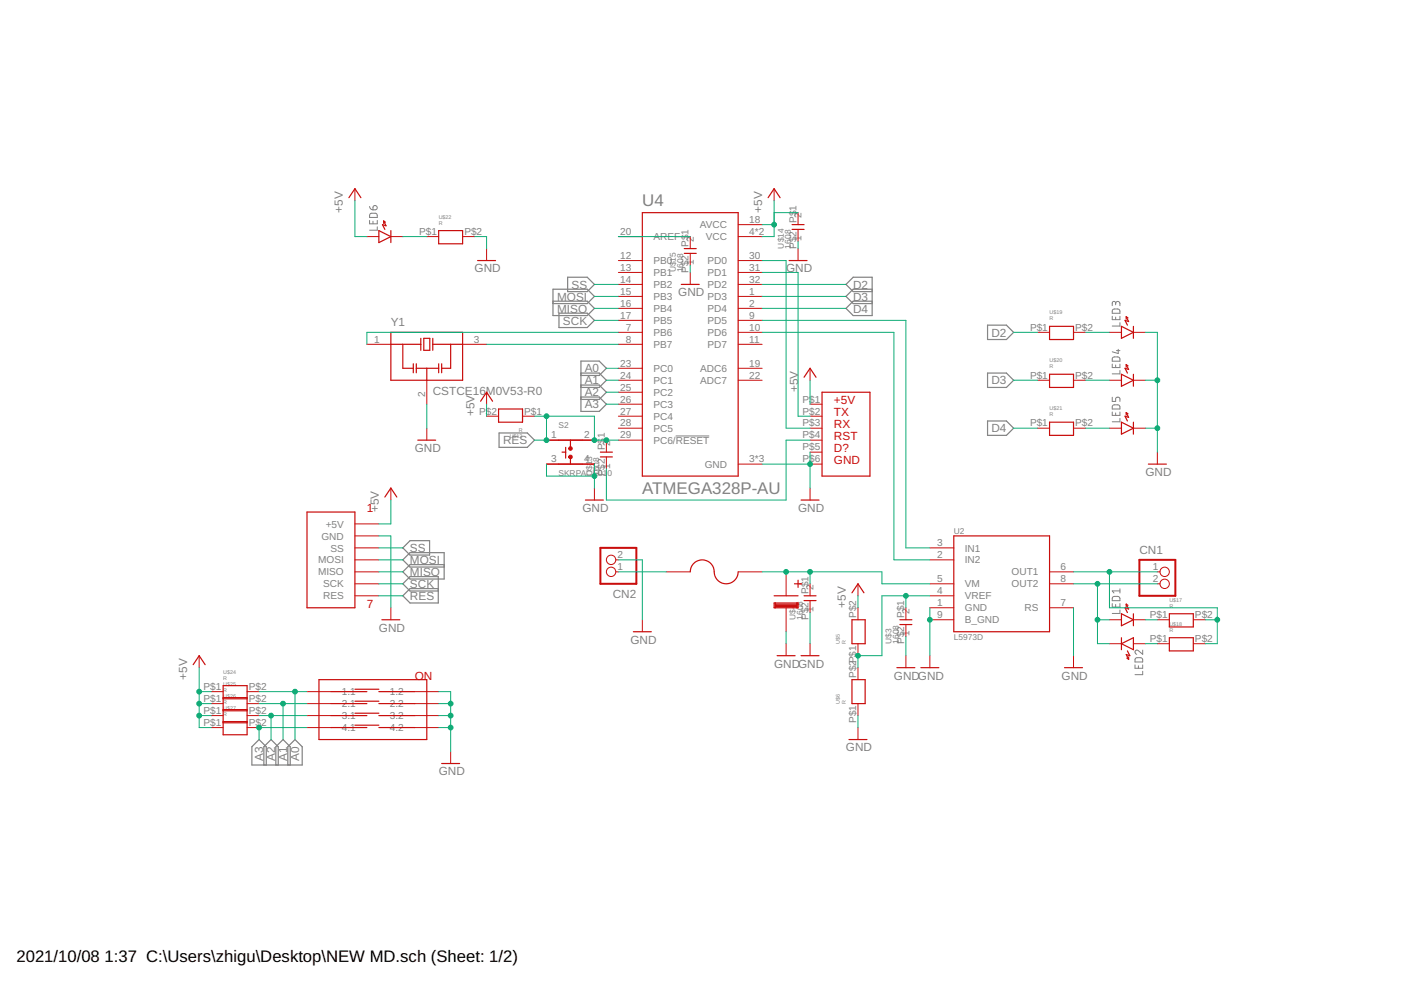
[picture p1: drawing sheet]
<svg xmlns="http://www.w3.org/2000/svg" width="297mm" height="210mm" viewBox="0 0 297 210" stroke-linecap="round" stroke-linejoin="round" font-family="sans-serif">
<g fill="none" stroke="#808080" stroke-width=".21">
<path d="M78.4 43.8l.1 .4 .6 .3M78.4 46.7v.8h1.6v-.8M78.5 45.3l1.2-.1 .2 .3 .1 .6h-1.6zM79.1 46.9v.6M79.2 43.7a.47 .47 0 0 1 .7 .1 .47 .47 0 0 1-.4 .7h-.4zM80 48.1v.7h-1.6M235.8 67.1v.7h1.6v-.7M235.8 77.2v.7h1.6v-.7M235.9 65.6h1.3l.2 .2v.6h-1.6zM235.9 75.8l1.3-.1 .2 .2v.7h-1.6zM236.5 64.3a.46 .46 0 0 1 .5-.4 .46 .46 0 0 1 .4 .4v.5M236.5 64.6v-.3a.36 .36 0 0 0-.3-.4 .36 .36 0 0 0-.4 .4v.5"/>
<path d="M236.5 67.2v.6M236.5 77.4v.5M236.7 74.3h.7M237.1 74.1v.9l-1.3-.4M237.4 68.4v.7h-1.6M237.4 78.5v.8h-1.6M143.3 92.4h7.1M235.8 84.2v.9h.7v-.5a.46 .46 0 0 1 .5-.4 .46 .46 0 0 1 .4 .4v.5M235.8 87.4v.7h1.6v-.7M235.9 86l1.3-.1 .2 .2v.6h-1.6zM236.5 87.5v.6M237.4 88.7v.7h-1.6"/>
<path d="M235.8 128v.7h1.6v-.7M235.9 126.6l1.3-.1 .2 .2v.7h-1.6zM236.5 128.2v.5M237.4 129.3v.8h-1.6M237.4 124.8v.9M237.4 125.3h-1.6l.4 .4M240.8 139.6l1.2-.1 .2 .2 .1 .7h-1.7zM242.3 137.8v.9l-.9-.7a.44 .44 0 0 0-.7 .1 .44 .44 0 0 0 .3 .6M240.6 141v.7h1.7v-.7M241.4 141.2v.5M242.3 142.3v.7h-1.7"/>
</g>
<g fill="none" stroke="#808080" stroke-width=".25">
<path d="M120.4 58.8h4.1l1.5 1.5-1.5 1.5h-4.1zM117.2 63.9h7.3l1.5 1.5-1.5 1.5h-7.3v-5.6h7.3l1.5 1.5-1.5 1.6h-7.3M118.5 66.4h6l1.5 1.5-1.5 1.5h-6zM123.2 79.1h3.8l1.6 1.5-1.6 1.5h-3.8M123.2 79.6h3.8l1.6-1.5-1.6-1.5h-3.8v10.6h3.8l1.6-1.5-1.6-1.5h-3.8M184.9 61.8h-4l-1.5-1.5 1.5-1.5h4v8.1h-4l-1.5-1.5 1.5-1.5h4M184.9 61.3h-4l-1.5 1.5 1.5 1.6h4M209.4 68.9h4l1.5 1.6-1.5 1.5h-4zM209.4 79.1h4l1.5 1.5-1.5 1.5h-4zM105.8 91.8h6l1.5 1.5-1.5 1.5h-6zM123.2 81.6h3.8l1.6 1.6-1.6 1.5h-3.8M209.4 89.3h4l1.5 1.5-1.5 1.5h-4z"/>
<path d="M85.4 116.2l1.5-1.6h4.2v3.1h-4.2zM94.2 119.7h-7.3l-1.5 1.5 1.5 1.6h7.3v-5.6h-7.3l-1.5 1.5 1.5 1.5h7.3M92.9 124.8h-6l-1.5 1.5 1.5 1.5h6v-5.5h-6l-1.5 1.5 1.5 1.5h6M55.9 162.2v-3.9l1.6-1.5 1.5 1.5v3.9M56.5 162.2v-3.9l-1.6-1.5-1.5 1.5v3.9h10.7v-3.9l-1.6-1.5-1.5 1.5v3.9M58.5 162.2v-3.9l1.5-1.5 1.5 1.5v3.9"/>
</g>
<g fill="none" stroke="#c90d0c" stroke-width=".25">
<path d="M74 41.9l1.2-1.9 1.3 1.9M80.3 48.9l2.6 1.3-2.6 1.2zM81.3 46.9l.6 1-.8-.3 .5 1M81.3 46.9v.5M81.3 46.9l.4 .2M82.9 48.9v2.5M93 48.9h5.1v2.8h-5.1zM101.3 55.2h3.8M136.2 45.1h20.3v55.8h-20.3zM145.1 53.7h2.5M145.1 52.7h2.5M162.9 41.9l1.2-1.9 1.3 1.9"/>
<path d="M167.3 55.2h3.8M167.9 48.6h2.6M167.9 47.6h2.6M82.9 70.5h15.2v10.1h-15.2zM82.9 73h6.3M85.4 73v5.1h2.2M87.6 77.1v1.9M88.3 77.1v1.9M88.3 78.1h4.7M89.2 71.7v2.6M89.9 71.7h1.2v2.6h-1.2zM90.5 78.1v2.5"/>
<path d="M91.8 71.7v2.6M91.8 73h6.3M93 77.1v1.9M93.6 77.1v1.9M95.5 73v5.1h-1.9M144.4 60.3h3.9M170.5 80l1.2-1.9 1.3 1.9M222.5 69.2h5.1v2.8h-5.1zM222.5 79.4h5.1v2.7h-5.1zM237.8 69.2l2.5 1.3-2.5 1.2zM237.8 79.4l2.5 1.2-2.5 1.3zM238.8 67.2v.5"/>
<path d="M238.8 77.3v.5M238.8 67.2l.5 1-.8-.3 .5 1M238.8 67.2l.4 .2M238.8 77.3l.5 1-.8-.2 .5 1M238.8 77.3l.4 .3M240.3 69.2v2.5M240.3 79.4v2.5M88.6 93.3h3.8M101.9 85.1l1.3-1.9 1.2 1.9M105.7 86.7h5.1v2.8h-5.1zM115.9 93.3h10.1M115.9 98.4h10.1"/>
<path d="M119.2 95.9h.7M119.9 94.8v2.3M120.9 93.3v1.8M120.9 96.9v1.5M127.3 96.9h2.5M127.3 95.9h2.5M174.3 83.2h10.1v17.7h-10.1zM222.5 89.5h5.1v2.8h-5.1zM237.8 89.5l2.5 1.3-2.5 1.3zM238.8 87.5v.5M238.8 87.5l.5 1-.8-.3 .5 1.1M238.8 87.5l.4 .2"/>
<path d="M240.3 89.5v2.6M243.5 98.4h3.8M65.1 108.6h10.1v20.3h-10.1zM81.6 105.4l1.3-1.9 1.2 1.9M124.1 106h3.8M169.8 106h3.9M202.2 113.6h20.3v20.3h-20.3zM81 131.4h3.8M134.3 133.9h3.8M146.3 121.2a2.58 2.58 0 0 1 2.8-2.5 2.58 2.58 0 0 1 2.4 3 2.54 2.54 0 0 0 2.7 2.1 2.54 2.54 0 0 0 2.3-2.6M164.1 126.3h5.1M164.1 127.8h5.1v1.1h-5.1z"/>
<path d="M164.4 128.1h4.8M164.4 127.8v1.1M164.4 128.6h4.6M164.4 128.4h4.6M164.6 128.4v.2M164.8 139h3.8M168.4 123.8h1.6M169 127.8v1.1M169.2 123v1.5M169.8 139h3.9M170.5 126.3h2.5M170.5 127.3h2.5"/>
<path d="M180.6 131.4h2.8v5.1h-2.8zM180.6 125.7l1.3-1.9 1.3 1.9M190.8 132.4h2.5M190.8 131.4h2.5M237.8 130.1l2.5 1.3-2.5 1.3zM237.8 135.2v2.6M237.8 136.5l2.5-1.3v2.6zM238.8 128.1l.5 1-.8-.2 .5 1M238.8 128.1v.5M238.8 128.1l.4 .3M238.9 139.5l.4 .3M239 138l.5 1-.7-.2 .5 1"/>
<path d="M239.3 139.3v.5M240.3 130.1v2.6M247.9 130.1h5.1v2.8h-5.1zM247.9 135.2h5.1v2.8h-5.1zM41 140.9l1.2-1.9 1.3 1.9M47.3 145.4h5.1v10.4h-5.1zM47.3 148.2h5.1M47.3 150.7h5.1M47.3 147.9h5.1M47.3 153.2h5.1M47.3 150.5h5.1M47.3 153h5.1"/>
<path d="M67.6 144.1h22.9v12.7h-22.9zM70.2 149.2h7.6M70.2 151.7h7.6M70.2 146.6h7.6M70.2 154.3h7.6M75.2 146.1h5.1M75.2 148.7h5.1M75.2 151.2h5.1M75.2 153.8h5.1M80.3 149.2h7.6M80.3 151.7h7.6M80.3 146.6h7.6"/>
<path d="M80.3 154.3h7.6M180 156.8h3.8M180.6 144.1h2.8v5.1h-2.8zM190.2 141.6h3.8M195.2 141.6h3.9M225.7 141.6h3.8M93.6 161.9h3.9"/>
</g>
<g fill="none" stroke="#c90d0c" stroke-width=".21">
<path d="M75.2 40v2.5M77.8 50.2h2.5M82.9 50.2h2.5M90.5 50.2h2.5M98.1 50.2h2.5M103.2 52.7v2.5M131.1 50.2h5.1M131.1 55.2h5.1M131.1 57.8h5.1M146.3 50.2v2.5M146.3 53.7v2.6M146.3 57.8v2.5"/>
<path d="M156.5 50.2h5.1M156.5 55.2h5.1M156.5 57.8h5.1M156.5 47.6h5.1M164.1 40v2.5M169.2 45.1v2.5M169.2 48.6v2.6M169.2 52.7v2.5M77.8 73h5.1M98.1 73h5.1M131.1 60.3h5.1M131.1 62.8h5.1"/>
<path d="M131.1 65.4h5.1M131.1 67.9h5.1M131.1 70.5h5.1M131.1 73h5.1M131.1 78.1h5.1M156.5 60.3h5.1M156.5 62.8h5.1M156.5 65.4h5.1M156.5 67.9h5.1M156.5 70.5h5.1M156.5 73h5.1M156.5 78.1h5.1"/>
<path d="M171.7 78.1v2.5M220 70.5h2.5M227.6 70.5h2.5M235.2 70.5h2.6M240.3 70.5h2.5M90.5 80.6v5.1M90.5 90.8v2.5M103.2 88.2h2.5M103.2 83.2v2.5M110.8 88.2h2.5M115.9 98.4h2.5M115.9 93.3h2.5"/>
<path d="M123.5 98.4h2.5M123.5 93.3h2.5M128.6 93.3v2.6M128.6 96.9v2.5M131.1 80.6h5.1M131.1 83.2h5.1M131.1 85.7h5.1M131.1 88.2h5.1M131.1 90.8h5.1M131.1 93.3h5.1M156.5 98.4h5.1M156.5 80.6h5.1"/>
<path d="M171.7 98.4h2.6M171.7 85.7h2.6M171.7 88.2h2.6M171.7 90.8h2.6M171.7 93.3h2.6M171.7 95.9h2.6M220 80.6h2.5M220 90.8h2.5M227.6 80.6h2.5M227.6 90.8h2.5M235.2 80.6h2.6M235.2 90.8h2.6"/>
<path d="M240.3 80.6h2.5M240.3 90.8h2.5M245.4 95.9v2.5M75.2 118.7h5.1M75.2 116.2h5.1M75.2 111.1h5.1M75.2 113.6h5.1M82.9 103.5v2.5M126 103.5v2.5M130.6 118.7h.5M171.7 103.5v2.5M197.1 118.7h5.1"/>
<path d="M197.1 116.2h5.1M42.2 139v2.6M75.2 121.2h5.1M75.2 126.3h5.1M75.2 123.8h5.1M82.9 128.9v2.5M130.6 121.2h.5M136.2 131.4v2.5M141.3 121.2h5M156.5 121.2h5.1M166.7 121.2v5.1M166.7 128.9v5"/>
<path d="M166.7 136.5v2.5M171.7 123.8v2.5M171.7 127.3v2.6M171.7 136.5v2.5M181.9 123.8v2.5M181.9 128.9v2.5M181.9 136.5v2.5M192.1 128.9v2.5M192.1 132.4v2.6M192.1 139v2.6M197.1 128.9h5.1M197.1 126.3h5.1"/>
<path d="M197.1 123.8h5.1M197.1 131.4h5.1M197.1 139v2.6M222.5 121.2h5.1M222.5 128.9h5.1M222.5 123.8h5.1M227.6 139v2.6M235.2 131.4h2.6M235.2 136.5h2.6M240.3 131.4h2.5M240.3 136.5h2.5M245.4 121.2h.6"/>
<path d="M245.4 123.8h.6M245.4 131.4h2.5M245.4 136.5h2.5M253 131.4h2.5M253 136.5h2.5M44.8 146.6h2.5M44.8 149.2h2.5M44.8 151.7h2.5M44.8 154.3h2.5M52.4 146.6h2.5M52.4 149.2h2.5M52.4 151.7h2.5"/>
<path d="M52.4 154.3h2.5M65.1 146.6h5.1M65.1 149.2h5.1M65.1 151.7h5.1M65.1 154.3h5.1M87.9 146.6h5.1M87.9 149.2h5.1M87.9 151.7h5.1M87.9 154.3h5.1M95.5 159.3v2.6M181.9 141.6v2.5M181.9 149.2v2.5"/>
<path d="M181.9 154.3v2.5"/>
<circle cx="129.6" cy="118.7" r=".99"/>
<circle cx="129.6" cy="121.2" r=".99"/>
<circle cx="246.9" cy="121.2" r=".99"/>
<circle cx="246.9" cy="123.8" r=".99"/>
</g>
<g fill="#c90d0c" stroke="#c90d0c" stroke-width=".21">
<path d="M120.8 96.5a.39 .39 0 0 1 .5 .2 .39 .39 0 0 1-.3 .6 .39 .39 0 0 1-.4-.4l.3-.1 .2 .1h-.5z" fill-rule="evenodd"/>
<path d="M120.8 94.8a.39 .39 0 0 1 .5 .2 .39 .39 0 0 1-.3 .5 .39 .39 0 0 1-.4-.4l.3-.1 .2 .2-.5-.1z" fill-rule="evenodd"/>
</g>
<path d="M127.3 116.2h7.6v7.6h-7.6zM241.6 118.7h7.6v7.6h-7.6z" fill="none" stroke="#c90d0c" stroke-width=".42"/>
<g fill="none" stroke="#0dab76" stroke-width=".21">
<path d="M75.2 42.5v7.7h2.6M85.4 50.2h5.1M100.6 50.2h2.6v2.5M131.1 50.2h15.2M146.3 56.3v1.5M161.6 55.2h5.1v35.6h5M161.6 57.8h7.6v30.4h2.5M161.6 47.6h2.5M164.1 42.5v7.7h-2.5M164.1 45.1h5.1M169.2 51.2v1.5M103.2 73h27.9"/>
<path d="M126 67.9h5.1M126 60.3h5.1M126 62.8h5.1M126 65.4h5.1M128.6 78.1h2.5M131.1 70.5h-53.3v2.5M161.6 67.9h30.5v48.3h5M161.6 70.5h27.9v48.2h7.6M161.6 60.3h17.8M161.6 62.8h17.8M161.6 65.4h17.8M214.9 70.5h5.1"/>
<path d="M230.1 70.5h5.1M242.8 70.5h2.6v25.4M90.5 85.7v5.1M103.2 85.7v2.5M113.3 88.2h12.7v5.1h5.1M115.9 88.2v5.1h-2.6M115.9 98.4v2.5h10.1M126 98.4v5.1M128.6 80.6h2.5M128.6 83.2h2.5M128.6 85.7h2.5M161.6 98.4h10.1"/>
<path d="M171.7 80.6v5.1M171.7 95.9v7.6M171.7 93.3h-5v12.7h-38.1v-6.6M214.9 90.8h5.1M214.9 80.6h5.1M230.1 90.8h5.1M230.1 80.6h5.1M242.8 90.8h2.6M242.8 80.6h2.6M80.3 118.7h5.1M80.3 113.6h2.6v15.3M80.3 116.2h5.1"/>
<path d="M82.9 106v5.1h-2.6M131.1 118.7h5.1v12.7M80.3 121.2h5.1M80.3 123.8h5.1M80.3 126.3h5.1M131.1 121.2h10.2M161.6 121.2h25.4v2.6h10.1M166.7 133.9v2.6M171.7 121.2v2.6M171.7 129.9v6.6M181.9 126.3v2.6M192.1 126.3v2.6"/>
<path d="M192.1 135v4M197.1 126.3h-10.1v12.7h-5.1v2.6M197.1 128.9v10.1M227.6 121.2h17.8M227.6 123.8h17.8M227.6 128.9v10.1M232.7 123.8v12.7h2.5M232.7 131.4h2.5M235.2 121.2v7.7h22.9v7.6h-2.6M242.8 136.5h2.6M242.8 131.4h2.6M255.5 131.4h2.6"/>
<path d="M42.2 146.6h2.6M42.2 141.6v12.7h2.6M42.2 151.7h2.6M42.2 149.2h2.6M54.9 146.6h10.2M54.9 151.7h10.2M54.9 149.2h10.2M57.5 151.7v5.1M60 149.2v7.6M62.5 146.6v10.2M65.1 154.3h-10.2v2.5M93 146.6h2.5v12.7"/>
<path d="M93 154.3h2.5M93 151.7h2.5M93 149.2h2.5M181.9 151.7v2.6"/>
</g>
<g fill="#0dab76" stroke="#0dab76" stroke-width=".21">
<circle cx="166.7" cy="121.2" r=".51"/>
<circle cx="171.7" cy="121.2" r=".51"/>
<circle cx="192.1" cy="126.3" r=".51"/>
<circle cx="181.9" cy="139" r=".51"/>
<circle cx="171.7" cy="98.4" r=".51"/>
<circle cx="126" cy="100.9" r=".51"/>
<circle cx="197.1" cy="131.4" r=".51"/>
<circle cx="245.4" cy="90.8" r=".51"/>
<circle cx="245.4" cy="80.6" r=".51"/>
<circle cx="95.5" cy="154.3" r=".51"/>
<circle cx="95.5" cy="151.7" r=".51"/>
<circle cx="95.5" cy="149.2" r=".51"/>
<circle cx="164.1" cy="47.6" r=".51"/>
<circle cx="42.2" cy="146.6" r=".51"/>
<circle cx="42.2" cy="149.2" r=".51"/>
<circle cx="42.2" cy="151.7" r=".51"/>
<circle cx="232.7" cy="123.8" r=".51"/>
<circle cx="232.7" cy="131.4" r=".51"/>
<circle cx="235.2" cy="121.2" r=".51"/>
<circle cx="258.1" cy="131.4" r=".51"/>
<circle cx="115.9" cy="88.2" r=".51"/>
<circle cx="126" cy="93.3" r=".51"/>
<circle cx="128.6" cy="93.3" r=".51"/>
<circle cx="115.9" cy="93.3" r=".51"/>
<circle cx="62.5" cy="146.6" r=".51"/>
<circle cx="60" cy="149.2" r=".51"/>
<circle cx="57.5" cy="151.7" r=".51"/>
<circle cx="54.9" cy="154.3" r=".51"/>
</g>
<g font-size="3.6" fill="#808080">
<text x="136.2" y="43.8">U4</text>
<text x="136.2" y="104.8">ATMEGA328P-AU</text>
</g>
<g font-size="3.5">
<text x="3.5" y="203.9">2021/10/08</text>
<text x="22.2" y="203.9">1:37 C:\Users\zhigu\Desktop\NEW MD.sch (Sheet: 1/2)</text>
</g>
<g font-size="2.5" fill="#808080">
<text x="72.7" y="45.1" transform="rotate(-90 72.7 45.1)">+5V</text>
<text x="161.6" y="45.1" transform="rotate(-90 161.6 45.1)">+5V</text>
<text x="100.6" y="57.8">GND</text>
<text x="166.7" y="57.8">GND</text>
<text x="118.1" y="63.7">MOSI</text>
<text x="121.2" y="61.2">SS</text>
<text x="143.8" y="62.9">GND</text>
<text x="180.9" y="61.2">D2</text>
<text x="180.9" y="63.7">D3</text>
<text x="82.9" y="69.2">Y1</text>
<text x="118.1" y="66.3">MISO</text>
<text x="119.4" y="68.8">SCK</text>
<text x="180.9" y="66.3">D4</text>
<text x="210.2" y="71.4">D2</text>
<text x="91.7" y="83.7">CSTCE16M0V53-R0</text>
<text x="124" y="79">A0</text>
<text x="124" y="81.5">A1</text>
<text x="169.2" y="83.2" transform="rotate(-90 169.2 83.2)">+5V</text>
<text x="210.2" y="81.5">D3</text>
<text x="100.6" y="88.2" transform="rotate(-90 100.6 88.2)">+5V</text>
<text x="124" y="84.1">A2</text>
<text x="124" y="86.6">A3</text>
<text x="87.9" y="95.9">GND</text>
<text x="106.7" y="94.2">RES</text>
<text x="210.2" y="91.7">D4</text>
<text x="242.8" y="100.9">GND</text>
<text x="80.3" y="108.6" transform="rotate(-90 80.3 108.6)">+5V</text>
<text x="123.5" y="108.6">GND</text>
<text x="169.2" y="108.6">GND</text>
<text x="86.9" y="117.1">SS</text>
<text x="86.9" y="119.6">MOSI</text>
<text x="241.6" y="117.4">CN1</text>
<text x="86.9" y="124.7">SCK</text>
<text x="86.9" y="122.1">MISO</text>
<text x="86.9" y="127.2">RES</text>
<text x="129.9" y="126.8">CN2</text>
<text x="179.4" y="128.9" transform="rotate(-90 179.4 128.9)">+5V</text>
<text x="80.3" y="133.9">GND</text>
<text x="133.6" y="136.5">GND</text>
<text x="164.1" y="141.6">GNDGND</text>
<text x="39.7" y="144.1" transform="rotate(-90 39.7 144.1)">+5V</text>
<text x="189.5" y="144.1">GNDGND</text>
<text x="225.1" y="144.1">GND</text>
<text x="55.8" y="161.4" transform="rotate(-90 55.8 161.4)">A3</text>
<text x="58.4" y="161.4" transform="rotate(-90 58.4 161.4)">A2</text>
<text x="60.9" y="161.4" transform="rotate(-90 60.9 161.4)">A1</text>
<text x="63.4" y="161.4" transform="rotate(-90 63.4 161.4)">A0</text>
<text x="179.4" y="159.3">GND</text>
<text x="93" y="164.4">GND</text>
</g>
<g font-size="2.5" fill="#c90d0c">
<text x="176.8" y="85.7">+5V</text>
<text x="176.8" y="88.2">TX</text>
<text x="176.8" y="90.8">RX</text>
<text x="176.8" y="93.3">RST</text>
<text x="176.8" y="95.9">D?</text>
<text x="176.8" y="98.4">GND</text>
<text x="77.8" y="108.6">1</text>
<text x="77.8" y="128.9">7</text>
<text x="87.9" y="144.1">ON</text>
</g>
<g font-size="2.1" fill="#808080">
<text x="158.8" y="47.3">18</text>
<text x="168.8" y="47.3" transform="rotate(-90 168.8 47.3)">P$</text>
<text x="168.8" y="44.7" transform="rotate(-90 168.8 44.7)">1</text>
<text x="170" y="46.3" transform="rotate(-90 170 46.3)">2</text>
<text x="88.9" y="49.8">P$1</text>
<text x="98.5" y="49.8">P$2</text>
<text x="131.5" y="49.8">20</text>
<text x="138.5" y="50.9">AREF</text>
<text x="146" y="52.3" transform="rotate(-90 146 52.3)">P$</text>
<text x="146" y="49.7" transform="rotate(-90 146 49.7)">1</text>
<text x="147.1" y="51.4" transform="rotate(-90 147.1 51.4)">2</text>
<text x="148.4" y="48.4">AVCC</text>
<text x="149.7" y="50.9">VCC</text>
<text x="158.8" y="49.8">4*2</text>
<text x="168.8" y="52.8" transform="rotate(-90 168.8 52.8)">P$2</text>
<text x="170" y="51.1" transform="rotate(-90 170 51.1)">1</text>
<text x="131.5" y="54.9">12</text>
<text x="131.5" y="57.4">13</text>
<text x="131.5" y="60">14</text>
<text x="138.5" y="56">PB0</text>
<text x="138.5" y="58.5">PB1</text>
<text x="146" y="57.9" transform="rotate(-90 146 57.9)">P$2</text>
<text x="147.1" y="56.2" transform="rotate(-90 147.1 56.2)">1</text>
<text x="150" y="56">PD0</text>
<text x="150" y="58.5">PD1</text>
<text x="158.8" y="54.9">30</text>
<text x="158.8" y="57.4">31</text>
<text x="158.8" y="60">32</text>
<text x="131.5" y="62.5">15</text>
<text x="131.5" y="65">16</text>
<text x="138.5" y="61.1">PB2</text>
<text x="138.5" y="63.6">PB3</text>
<text x="150" y="61.1">PD2</text>
<text x="150" y="63.6">PD3</text>
<text x="158.8" y="62.5">1</text>
<text x="158.8" y="65">2</text>
<text x="131.5" y="67.6">17</text>
<text x="132.7" y="70.1">7</text>
<text x="138.5" y="66.2">PB4</text>
<text x="138.5" y="68.7">PB5</text>
<text x="138.5" y="71.2">PB6</text>
<text x="150" y="66.2">PD4</text>
<text x="150" y="68.7">PD5</text>
<text x="150" y="71.2">PD6</text>
<text x="158.8" y="67.6">9</text>
<text x="158.8" y="70.1">10</text>
<text x="218.4" y="70.1">P$1</text>
<text x="228" y="70.1">P$2</text>
<text x="79.3" y="72.7">1</text>
<text x="100.4" y="72.7">3</text>
<text x="131.5" y="77.7">23</text>
<text x="132.7" y="72.7">8</text>
<text x="138.5" y="73.8">PB7</text>
<text x="150" y="73.8">PD7</text>
<text x="158.8" y="72.7">11</text>
<text x="158.8" y="77.7">19</text>
<text x="131.5" y="80.3">24</text>
<text x="131.5" y="82.8">25</text>
<text x="138.5" y="78.8">PC0</text>
<text x="138.5" y="81.4">PC1</text>
<text x="138.5" y="83.9">PC2</text>
<text x="148.5" y="78.8">ADC6</text>
<text x="148.5" y="81.4">ADC7</text>
<text x="158.8" y="80.3">22</text>
<text x="218.4" y="80.3">P$1</text>
<text x="228" y="80.3">P$2</text>
<text x="90.1" y="84.1" transform="rotate(-90 90.1 84.1)">2</text>
<text x="101.6" y="87.9">P$2</text>
<text x="111.1" y="87.9">P$1</text>
<text x="131.5" y="85.3">26</text>
<text x="131.5" y="87.9">27</text>
<text x="138.5" y="86.5">PC3</text>
<text x="138.5" y="89">PC4</text>
<text x="170.1" y="85.3">P$1</text>
<text x="170.1" y="87.9">P$2</text>
<text x="116.9" y="93">1</text>
<text x="123.8" y="93">2</text>
<text x="128.2" y="95.5" transform="rotate(-90 128.2 95.5)">P$</text>
<text x="128.2" y="92.9" transform="rotate(-90 128.2 92.9)">1</text>
<text x="129.3" y="94.5" transform="rotate(-90 129.3 94.5)">2</text>
<text x="131.5" y="90.4">28</text>
<text x="131.5" y="93">29</text>
<text x="138.5" y="91.5">PC5</text>
<text x="138.5" y="94.1">PC6/RESET</text>
<text x="170.1" y="90.4">P$3</text>
<text x="170.1" y="93">P$4</text>
<text x="170.1" y="95.5">P$5</text>
<text x="218.4" y="90.4">P$1</text>
<text x="228" y="90.4">P$2</text>
<text x="116.9" y="98">3</text>
<text x="123.8" y="98">4</text>
<text x="128.2" y="101" transform="rotate(-90 128.2 101)">P$2</text>
<text x="129.3" y="99.4" transform="rotate(-90 129.3 99.4)">1</text>
<text x="149.4" y="99.2">GND</text>
<text x="158.8" y="98">3*3</text>
<text x="170.1" y="98">P$6</text>
<text x="69.1" y="111.9">+5V</text>
<text x="67.5" y="119.5">MOSI</text>
<text x="68.1" y="114.4">GND</text>
<text x="70.1" y="116.9">SS</text>
<text x="130.9" y="118.4">2</text>
<text x="198.7" y="118.4">2</text>
<text x="198.7" y="115.8">3</text>
<text x="204.6" y="119.5">IN2</text>
<text x="204.6" y="116.9">IN1</text>
<text x="67.5" y="122">MISO</text>
<text x="68.5" y="124.6">SCK</text>
<text x="130.9" y="120.9">1</text>
<text x="171.4" y="126" transform="rotate(-90 171.4 126)">P$1</text>
<text x="172.5" y="125" transform="rotate(-90 172.5 125)">2</text>
<text x="198.7" y="126">4</text>
<text x="198.7" y="123.4">5</text>
<text x="204.6" y="124.5">VM</text>
<text x="214.5" y="122">OUT1</text>
<text x="214.5" y="124.6">OUT2</text>
<text x="224.9" y="120.9">6</text>
<text x="224.9" y="123.4">8</text>
<text x="244.4" y="120.9">1</text>
<text x="244.4" y="123.4">2</text>
<text x="68.5" y="127.1">RES</text>
<text x="171.4" y="131.5" transform="rotate(-90 171.4 131.5)">P$2</text>
<text x="172.5" y="129.8" transform="rotate(-90 172.5 129.8)">1</text>
<text x="181.5" y="131" transform="rotate(-90 181.5 131)">P$2</text>
<text x="191.7" y="131" transform="rotate(-90 191.7 131)">P$1</text>
<text x="192.8" y="130.1" transform="rotate(-90 192.8 130.1)">2</text>
<text x="198.7" y="128.5">1</text>
<text x="198.7" y="131">9</text>
<text x="204.6" y="129.6">GND</text>
<text x="204.6" y="127.1">VREF</text>
<text x="217.2" y="129.6">RS</text>
<text x="224.9" y="128.5">7</text>
<text x="243.8" y="131">P$1</text>
<text x="253.4" y="131">P$2</text>
<text x="191.7" y="136.6" transform="rotate(-90 191.7 136.6)">P$2</text>
<text x="192.8" y="134.9" transform="rotate(-90 192.8 134.9)">1</text>
<text x="204.6" y="132.2">B_GND</text>
<text x="243.8" y="136.1">P$1</text>
<text x="253.4" y="136.1">P$2</text>
<text x="181.5" y="143.7" transform="rotate(-90 181.5 143.7)">P$2P$1</text>
<text x="43.2" y="146.3">P$1</text>
<text x="43.2" y="148.8">P$1</text>
<text x="52.7" y="146.3">P$2</text>
<text x="52.7" y="148.8">P$2</text>
<text x="72.5" y="147.4">1.1</text>
<text x="72.5" y="149.9">2.1</text>
<text x="82.6" y="147.4">1.2</text>
<text x="82.6" y="149.9">2.2</text>
<text x="43.2" y="151.4">P$1</text>
<text x="43.2" y="153.9">P$1</text>
<text x="52.7" y="151.4">P$2</text>
<text x="52.7" y="153.9">P$2</text>
<text x="72.5" y="152.5">3.1</text>
<text x="72.5" y="155">4.1</text>
<text x="82.6" y="152.5">3.2</text>
<text x="82.6" y="155">4.2</text>
<text x="181.5" y="153.3" transform="rotate(-90 181.5 153.3)">P$1</text>
</g>
<g font-size="1.8" fill="#808080">
<text x="166.2" y="52.7" transform="rotate(-90 166.2 52.7)">U$14</text>
<text x="167.7" y="52.7" transform="rotate(-90 167.7 52.7)">1608</text>
<text x="143.3" y="57.8" transform="rotate(-90 143.3 57.8)">U$15</text>
<text x="144.8" y="57.8" transform="rotate(-90 144.8 57.8)">1608</text>
<text x="118.4" y="90.8">S2</text>
<text x="118.4" y="100.9">SKRPACE01</text>
<text x="125.5" y="100.9" transform="rotate(-90 125.5 100.9)">U$13</text>
<text x="127" y="100.9" transform="rotate(-90 127 100.9)">1608</text>
<text x="128.8" y="100.9">0</text>
<text x="202.2" y="113.1">U2</text>
<text x="168.7" y="131.4" transform="rotate(-90 168.7 131.4)">U$4</text>
<text x="170.2" y="131.4" transform="rotate(-90 170.2 131.4)">1608</text>
<text x="189" y="136.5" transform="rotate(-90 189 136.5)">U$3</text>
<text x="190.5" y="136.5" transform="rotate(-90 190.5 136.5)">1608</text>
<text x="202.2" y="135.7">L5973D</text>
</g>
<g font-size="1.1" fill="#808080">
<text x="93" y="47.6">R</text>
<text x="93" y="46.3">U$22</text>
<text x="222.5" y="67.9">R</text>
<text x="222.5" y="66.7">U$19</text>
<text x="222.5" y="76.8">U$20</text>
<text x="222.5" y="78.1">R</text>
<text x="222.5" y="88.2">R</text>
<text x="222.5" y="87">U$21</text>
<text x="108.1" y="92.9">U$12</text>
<text x="110" y="91.6">R</text>
<text x="247.9" y="128.9">R</text>
<text x="247.9" y="127.6">U$17</text>
<text x="178.1" y="136.5" transform="rotate(-90 178.1 136.5)">U$5</text>
<text x="179.4" y="136.5" transform="rotate(-90 179.4 136.5)">R</text>
<text x="247.9" y="133.9">R</text>
<text x="247.9" y="132.7">U$18</text>
<text x="47.3" y="142.8">U$24</text>
<text x="47.3" y="144.1">R</text>
<text x="47.3" y="146.6">R</text>
<text x="47.3" y="149.2">R</text>
<text x="47.3" y="145.4">U$25</text>
<text x="47.3" y="147.9">U$26</text>
<text x="178.1" y="149.2" transform="rotate(-90 178.1 149.2)">U$6</text>
<text x="179.4" y="149.2" transform="rotate(-90 179.4 149.2)">R</text>
<text x="47.3" y="151.7">R</text>
<text x="47.3" y="150.4">U$27</text>
</g>
</svg>
